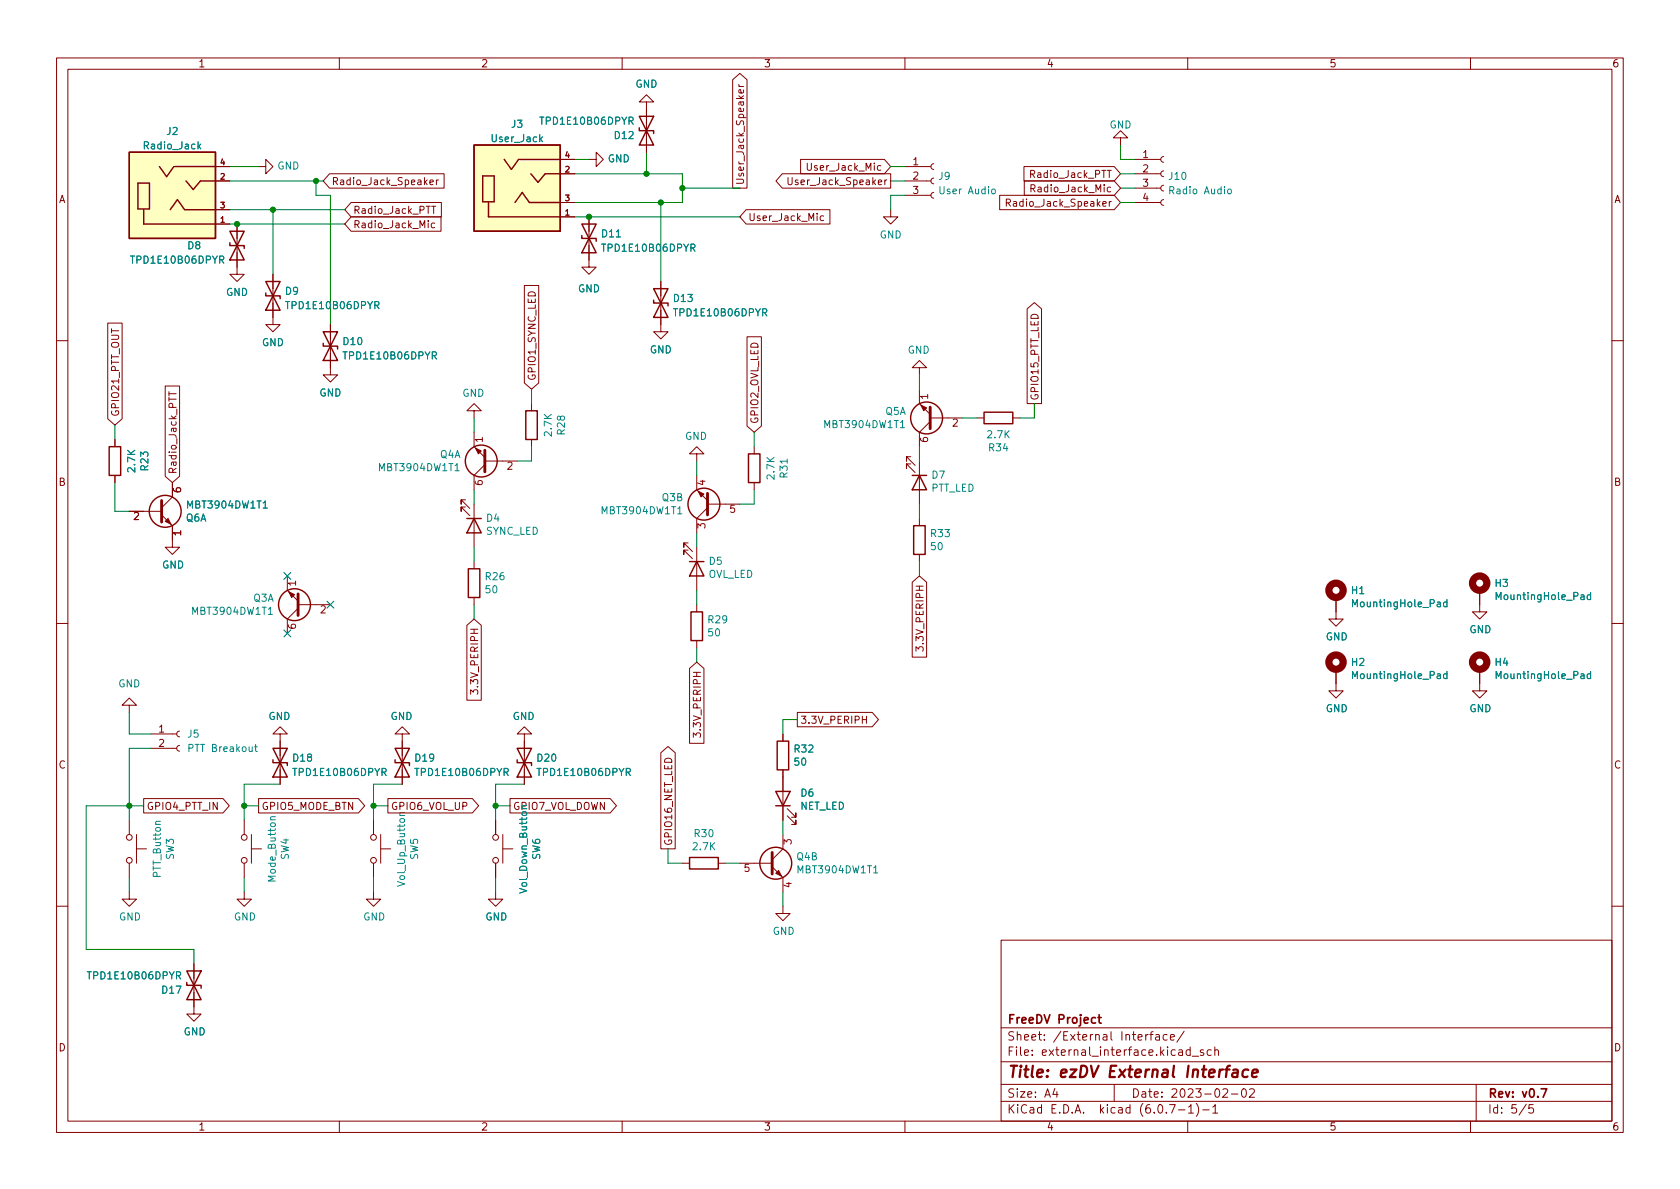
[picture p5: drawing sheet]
<svg xmlns="http://www.w3.org/2000/svg" width="297mm" height="210mm" viewBox="0 0 297 210" stroke-linecap="round" stroke-linejoin="round" font-family="sans-serif">
<g fill="none" stroke="#840000" stroke-width=".18">
<path d="M10 10.2h277v190.1h-277zM12 12.2h273v186.1h-273zM60 10.2v2M110 10.2v2M114.3 18h1.3l-1.3-1.2-1.3 1.2h1.3v8.9M129.5 14.1l1.3-1.1 1.3 1.1v19.2h-2.6zM130.6 14.9l.3 .4M130.6 15.3h.9M131.4 15.9l.1 .4-.2 .1h-.6v-.5l.2-.1 .2 .6M160 10.2v2M210 10.2v2M260 10.2v2"/>
<path d="M38.1 39.6h2.5M38.1 32h2.5M38.1 37.1h2.5M38.1 29.5h2.5M41.9 39.6v8.9h1.3l-1.3 1.3-1.3-1.3h1.3M45.7 29.5h1.3v-1.3l1.3 1.3-1.3 1.2v-1.2M58.3 30.7h20.2v2.6h-20.2l-1.2-1.3zM62.1 35.8h15.9v2.5h-15.9l-1.1-1.2zM62.1 38.3h15.9v2.6h-15.9l-1.1-1.3zM76 32.2l.6-.1v-.2l-.4-.1-.2 .2 .1 .6h.5M76.3 36.5h.7M76.7 36.5v1.2"/>
<path d="M76.9 39.5l-.4-.1-.2 .3 .1 .5h.5M77.2 31.8v.9M77.5 31.8l-.3 .3M99.1 35.8h2.5M99.1 30.7h2.5M99.1 28.2h2.5M99.1 38.3h2.5M104.1 28.2h1.3v-1.3l1.3 1.3-1.3 1.3v-1.3M104.1 38.3v8.9h1.3l-1.3 1.3-1.2-1.3h1.2M131.9 37.1h14.8v2.5h-14.8l-1.1-1.3zM138.3 30.7h19.2v2.6h-19.2l-1.1-1.3zM139.3 31.4v1l.3 .3h.2l.3-.3v-1"/>
<path d="M141.6 28.2h14.8l1.1 1.3-1.1 1.2h-14.8zM142.7 28.9v1l.3 .2h.2l.3-.2v-1M145.6 38.2h-.3l-.3 .2 .1 .6h.5M157.5 37.1v1.2h1.2l-1.2 1.3-1.3-1.3h1.3M160 32h4.6M160 29.5h4.6M160 34.5h4.6M165.1 34l-.4 .2-.1 .3 .1 .4 .4 .1M165.1 31.5l-.4 .1-.1 .4 .1 .4 .4 .1M165.1 29l-.4 .1-.1 .4 .1 .3 .4 .2M176.7 34.5h20.3l1.1 1.3-1.1 1.3h-20.3zM177.9 35.9l.6-.1 .2-.2-.1-.3-.7-.1v1.3"/>
<path d="M178.2 35.9l.5 .6M181 29.5h16l1.1 1.2-1.1 1.3h-16zM181.1 32h15.9l1.1 1.3-1.1 1.2h-15.9zM182.3 33.3h.6l.1-.2-.1-.3-.6-.1v1.2M196.5 35.6l-.4 .3M198.1 24.4h1.3l-1.3-1.3-1.3 1.3h1.3v1.2M200.7 35.8h4.5M200.7 33.3h4.5M200.7 30.7h4.5M200.7 28.2h4.5M205.7 35.3l-.3 .1-.2 .4 .2 .4 .3 .1M205.7 32.8l-.3 .1-.2 .4 .2 .3 .3 .2"/>
<path d="M205.7 30.2l-.3 .2-.2 .3 .2 .4 .3 .1M205.7 27.7l-.3 .1-.2 .4 .2 .3 .3 .2M19 57.1h2.6v17l-1.3 1.1-1.3-1.1zM48.3 48.5v8.9h1.2l-1.2 1.3-1.3-1.3h1.3M58.4 57.4v8.9h1.3l-1.3 1.3-1.3-1.3h1.3M92.7 50.5h2.6v17.2l-1.3 1.1-1.3-1.1zM116.8 49.8v8.9h1.3l-1.3 1.2-1.2-1.2h1.2M132.1 59.6h2.5v15.7l-1.3 1.1-1.2-1.1zM181.6 54.6l1.3-1.1 1.3 1.1v16.8h-2.6zM10 60.2h2M20.3 77.7v1.3M29.2 68.3h2.6v15.9l-1.3 1.1-1.3-1.1z"/>
<path d="M29.9 69.3v.7M29.9 69.6h1.2M83.8 72.6h1.3l-1.3-1.2-1.3 1.2h1.3v1.3M83.8 76.4v2.6l1.9 1.9M94 71.4v1.2M94 77.7v1.3M133.3 79v1.3M162.6 65h1.2l-1.2-1.3-1.3 1.3h1.3v1.3M162.6 68.8v2.6l1.9 1.9M164.5 73.9h5.7M164.5 74.5l-1.9 1.9v2.6M172.7 73.9h1.3"/>
<path d="M179.1 73.9h1.2M285 60.2h2M20.3 84.1v1.2M22.9 90.4h5.7M28.6 91.1l1.9 1.9v3.8h1.2l-1.2 1.2-1.3-1.2h1.3M30.5 85.3v2.6l-1.9 1.9M82.3 88.4h-.8v.7v-.7l1.6 1.5M82.3 89.7h-.8v.7v-.7l1.6 1.5M83.8 89.1v7.7M83.8 99.3v1.3M85.7 82.2l-1.9 1.9v2.5M85.7 81.5h5.7"/>
<path d="M121.7 96h-.8v.8v-.8l1.5 1.5M121.7 97.3h-.8v.7v-.7l1.5 1.5M123.2 80.3h1.3l-1.3-1.3-1.3 1.3h1.3v1.2M123.2 84.1v2.5l1.9 1.9M123.2 96.8v7.6M125.1 89.1h5.7M125.1 89.8l-1.9 1.9v2.5M133.3 85.3v1.3M161 80.8h-.7v.7v-.7l1.5 1.5M161 82h-.7v.8v-.8l1.5 1.6M162.6 81.5v7.6M162.6 91.7v1.3"/>
<path d="M162.6 98v1.3M10 110.2h2M50.8 101.8v2.6l1.9 1.9M52.7 106.9h5.7M52.7 107.6l-1.9 1.9v2.5M82.5 110.6l1.3-1.1 1.3 1.1v13.2h-2.6zM83.8 105.7v1.2M121.9 118.2l1.3-1.1 1.3 1.1v13.2h-2.6zM123.2 106.9v1.3M123.2 113.3v1.2M161.3 103l1.3-1.2 1.2 1.2v13.2h-2.5zM162 115.1v-.7l.4 .4 .2-.4h.5l.1 .2-.1 .5"/>
<path d="M236.2 118.4v3.8h1.3l-1.3 1.2-1.3-1.2h1.3M236.2 105.7v3.8h1.3l-1.3 1.2-1.3-1.2h1.3M261.6 118.4v3.8h1.3l-1.3 1.2-1.3-1.2h1.3M261.6 104.4v3.8h1.3l-1.3 1.3-1.3-1.3h1.3M285 110.2h2M22.9 124.7h1.2l-1.2-1.3-1.3 1.3h1.3v1.3M26.7 132.3h4.5M26.7 129.8h4.5M31.7 131.8l-.3 .2-.2 .3 .2 .4 .3 .1M31.7 129.3l-.3 .1-.2 .4 .2 .3 .3 .2M49.5 129.8h1.3l-1.3-1.3-1.2 1.3h1.2v8.9M71.1 129.8h1.3l-1.3-1.3-1.3 1.3h1.3v8.9"/>
<path d="M83.2 122.8v-.8l.5 .4 .1-.4h.6l.1 .2-.1 .6M92.7 129.8h1.3l-1.3-1.3-1.3 1.3h1.3v8.9M116.8 133.1l1.3-1.1 1.3 1.1v17h-2.6zM122.6 130.4v-.8l.5 .4 .1-.3h.5l.2 .1-.2 .6M138.4 129.8v1.3M138.4 136.1v8.9M141 126h13.2l1.1 1.2-1.1 1.3h-13.2zM152.5 127.2h.7M153.2 126.6v1.3M22.9 157.7v1.3h1.2l-1.2 1.3-1.3-1.3h1.3M22.9 145v2.6M22.9 152.6v2.6"/>
<path d="M24.1 150.1h1.8M24.1 147.6v5M25.4 141.2h14l1.1 1.3-1.1 1.3h-14zM43.2 157.7v1.3h1.2l-1.2 1.3-1.3-1.3h1.3M43.2 145v2.6M43.2 152.6v2.6M44.4 150.1h1.8M44.4 147.6v5M45.7 141.2h17.7l1.1 1.3-1.1 1.3h-17.7zM66 157.7v1.3h1.3l-1.3 1.3-1.2-1.3h1.2M66 145v2.6M66 152.6v2.6"/>
<path d="M67.3 150.1h1.8M67.3 147.6v5M68.6 141.2h14.9l1.1 1.3-1.1 1.3h-14.9zM87.6 157.7v1.3h1.3l-1.3 1.3-1.2-1.3h1.2M87.6 145v2.6M87.6 152.6v2.6M88.9 150.1h1.8M88.9 147.6v5M90.2 141.2h17.7l1.1 1.3-1.1 1.3h-17.7zM120.6 152.6h1.3M127 152.6h1.3M130.8 152.6h5.7"/>
<path d="M136.5 153.3l1.9 1.9v2.5M138.4 147.6v2.5l-1.9 1.9M139.2 144.3l1.5 1.5v-.8v.8h-.7M139.2 143l1.5 1.5v-.7v.7h-.7M10 160.2h2M34.3 170.4v8.9h1.3l-1.3 1.3-1.3-1.3h1.3M138.4 160.3v1.2h1.3l-1.3 1.3-1.2-1.3h1.2M177 166.3h108v32h-108zM285 160.2h2M60 198.3v2M110 198.3v2M160 198.3v2"/>
<path d="M177 194.8h108M177 191.8h108M177 187.8h108M177 181.8h108M186.5 192.5l-.4 1h1M186.9 193v1M197 191.8v3M203 182.9l-.3 .1-.1 .2M203.3 182.9h.6M203.9 182.4l-.4 .2v1.3M204.4 183h.5l.1 .9M205 183.3l-.5 .1a.29 .29 0 0 0-.2 .2 .29 .29 0 0 0 .2 .3h.5"/>
<path d="M206.4 183l-.5-.1-.3 .3v.4l.2 .3h.6M206.8 195.3h1l-.7 1.5M206.9 183.4l.7-.1v-.3l-.5-.1-.2 .2 .1 .8h.6M208.4 196.3h1.1M209.4 182.4l-1.3 1.9M210 198.3v2M210.1 195.8l.5-.5v1.5M210.1 196.8h.9M210.4 185.7l-.4-.1-.3 .3v.4l.2 .3h.5M210.4 185.1v1.5M210.8 186.8h1.1M211.5 195.1a1.72 1.72 0 0 1 0 2.3"/>
<path d="M212.6 196.3h1.2M212.8 185.7l-.4-.1-.2 .2 .1 .3 .5 .1v.4h-.6M214.1 185.7l-.4-.1-.3 .3v.4l.2 .3h.5M214.4 195.8l.5-.5v1.5M214.4 196.8h.9M214.8 185.8l.2-.2 .4 .1v.9M214.8 185.1v1.5M216.2 192.7l.6-.2 .2 .2 .1 .3-1 1h1M217.7 193.5h1.2M219.7 192.6l.2-.1a.81 .81 0 0 1 .5 .7 .81 .81 0 0 1-.3 .8h-.1a.81 .81 0 0 1-.6-.6 .81 .81 0 0 1 .3-.8zM220.9 192.7l.6-.2 .2 .2 .1 .3-.9 1h.9M260 198.3v2"/>
<path d="M261 191.8v6.5M269.9 195.3l-1.3 1.9M271.1 195.3h-.7l-.1 .7 .2-.1 .5 .1 .2 .2-.1 .5-.2 .1-.6-.1"/>
<circle cx="22.9" cy="148.1" r=".51"/>
<circle cx="22.9" cy="152.1" r=".51"/>
<circle cx="43.2" cy="148.1" r=".51"/>
<circle cx="43.2" cy="152.1" r=".51"/>
<circle cx="66" cy="148.1" r=".51"/>
<circle cx="66" cy="152.1" r=".51"/>
<circle cx="87.6" cy="152.1" r=".51"/>
<circle cx="87.6" cy="148.1" r=".51"/>
</g>
<path d="M194.1 179.9h.6M194.3 179.4v1.3l.4 .2M193.7 180l-.4-.1-.3 .3v.4l.1 .3h.6M272.5 192.5h1l-.7 1.5" fill="none" stroke="#840000" stroke-width=".3"/>
<path d="M217.5 188.5l-.4 .1-.1 .1-.2 1.8M218 189.2l.3-.1 .5 .1v1.3M218.9 189.6l-.7 .1a.4 .4 0 0 0-.4 .3 .4 .4 0 0 0 .3 .5l.7-.1M220.7 189.2a.66 .66 0 0 0-1 .3v.6l.1 .3 .2 .1 .6-.1M221.4 189.8l1-.2-.1-.4-.1-.1-.6 .1-.2 1 .2 .3 .6-.1" fill="none" stroke="#840000" stroke-width=".4"/>
<g fill="none" stroke="#840000" stroke-width=".25">
<path d="M22.9 26.9h15.2v15.3h-15.2zM24.4 32.4h2v4.6h-2zM25.4 37.1v2.5h12.7M28.2 29.5l1.3 1.7 1.2-1.7M30.1 37.1l1.3-1.8 1.2 1.8h5.5M30.9 29.5h7.2M32.9 32l1.3 1.5 1.2-1.5h2.7M83.8 25.6h15.3v15.3h-15.3zM85.3 31.1h2.1v4.6h-2.1zM86.4 35.8v2.5h12.7M89.2 28.2l1.2 1.8 1.3-1.8M91.1 35.8l1.2-1.8 1.3 1.8h5.5"/>
<path d="M91.8 28.2h7.3M93.9 30.7l1.2 1.6 1.3-1.6h2.7M102.9 39.6h2.5l-2.5 5.1h2.5zM113 22.6v.5h2.6v.5M113 20.6l2.6 5h-2.6l2.6-5zM40.6 42.9v.5h2.6v.5M40.6 40.9h2.6l-2.6 5.1h2.6zM47 51.8v.5h2.5v.5M47 49.8h2.5l-2.5 5.1h2.5zM57.1 58.7h2.6l-2.6 5h2.6zM102.9 41.7v.5h2.5v.5M115.6 53.1v.5h2.5v.5"/>
<path d="M115.6 51h2.5l-2.5 5.1h2.5zM19.3 79h2v5.1h-2zM57.1 60.7v.5h2.6v.5M93 72.6h2v5.1h-2zM174 72.9h5.1v2h-5.1zM82.5 91.7h2.6M83.8 91.7l1.3 2.5h-2.6zM121.9 99.3h2.6M123.2 99.3l1.3 2.5h-2.6zM132.3 80.3h2.1v5h-2.1zM161.3 84.1h2.5M161.5 93h2.1v5h-2.1z"/>
<path d="M162.6 84.1l1.2 2.5h-2.5zM82.8 100.6h2v5.1h-2zM122.2 108.2h2v5.1h-2zM48.3 134.4v.5h2.5v.5M48.3 132.3h2.5l-2.5 5.1h2.5zM69.8 134.4v.5h2.6v.5M69.8 132.3h2.6l-2.6 5.1h2.6zM91.4 134.4v.5h2.6v.5M91.4 132.3h2.6l-2.6 5.1h2.6zM137.2 139.9h2.5l-1.3 2.6zM137.4 131.1h2v5h-2zM121.9 151.6h5.1v2.1h-5.1z"/>
<path d="M137.2 142.5h2.5M33 173.7v.5h2.6v.5M33 171.7l2.6 5.1h-2.6l2.6-5.1z"/>
<circle cx="163.8" cy="73.9" r="2.82"/>
<circle cx="29.2" cy="90.4" r="2.82"/>
<circle cx="85.1" cy="81.5" r="2.82"/>
<circle cx="124.5" cy="89.1" r="2.82"/>
<circle cx="52.1" cy="106.9" r="2.82"/>
<circle cx="137.2" cy="152.6" r="2.82"/>
</g>
<g fill="none" stroke="#008484" stroke-width=".18">
<path d="M35.1 25.8l.4 .5M35.5 25.5l-.5 .5M175.4 33.5l.2-.1 .3 .1 .1 .5-.1 .2-.3 .1-.2-.1zM217.1 33.5l.2-.1 .4 .1v.5l-.1 .2-.3 .1-.2-.1zM159.2 75.6h.7M46.5 89.8h.8M80.5 83.2h.7M119.8 90.9h.8M47.4 108.6h.8M255.8 119.2h-.3l-.3 .2 .1 .5h.5M255.8 106.5h-.3l-.3 .2 .1 .5h.5M255.8 106v1.3"/>
<path d="M255.8 118.7v1.3M281.2 105.2h-.3l-.3 .2 .1 .6h.5M281.2 119.2h-.3l-.3 .2 .1 .5h.5M281.2 104.8v1.2M281.2 118.7v1.3M45 132.1h.5M45.2 131.6v1.1l.3 .2M48.7 144.4l-.8 .1-.1 .3 .2 .2M71.5 143.7h-.7l-.1 .3 .1 .2M154.5 154.4h.7"/>
</g>
<path d="M85.7 79.6v3.8M164.5 72v3.8M28.6 88.5v3.8M125.1 87.2v3.9M52.7 105v3.8M136.5 150.7v3.9" fill="none" stroke="#840000" stroke-width=".51"/>
<g fill="#840000" stroke="#840000" stroke-width=".18">
<path d="M137.2 154.4l.5-.5 .5 1z"/>
<path d="M51.1 104.6l1 .6-.5 .5z"/>
<path d="M29.2 92.2l.5-.5 .5 1z"/>
<path d="M84.1 79.2l1 .6-.5 .5z"/>
<path d="M162.8 71.6l1 .5-.5 .5z"/>
<path d="M123.4 86.9l1.1 .5-.5 .5z"/>
</g>
<g fill="#ffffc2" stroke="#ffffc2" stroke-width=".18">
<path d="M22.9 26.9h15.2v15.3h-15.2z"/>
<path d="M83.8 25.6h15.3v15.3h-15.3z"/>
</g>
<g fill="none" stroke="#840000" stroke-width="1.3">
<circle cx="236.2" cy="104.4" r="1.27"/>
<circle cx="236.2" cy="117.1" r="1.27"/>
<circle cx="261.6" cy="117.1" r="1.27"/>
<circle cx="261.6" cy="103.1" r="1.27"/>
</g>
<g fill="none" stroke="#008400" stroke-width=".18">
<path d="M40.6 29.5h5.1M40.6 32h16.5M40.6 37.1h20.4M40.6 39.6h20.4M48.3 37.1v11.4M55.9 32v2.5h2.5v22.9M101.6 38.3h29.2M101.6 28.2h2.5M101.6 30.7h19v5.1h-19M114.3 26.9v3.8M116.8 35.8v14M120.6 33.3h10.2"/>
<path d="M157.5 29.5h2.5M157.5 32h2.5M160 34.5h-2.5v2.6M198.1 33.3h2.6M198.1 25.6v2.6h2.6M198.1 30.7h2.6M198.1 35.8h2.6M20.3 75.2v2.5M83.8 73.9v2.5M94 79v2.5h-2.6M94 68.8v2.6M133.3 76.4v2.6"/>
<path d="M162.6 66.3v2.5M162.6 79v2.5M170.2 73.9h2.5M182.9 71.4v2.5h-2.6M20.3 85.3v5.1h2.6M83.8 86.6v2.5M83.8 96.8v2.5M123.2 81.5v2.6M123.2 94.2v2.6M133.3 86.6v2.5h-2.5M162.6 89.1v2.6M162.6 99.3v2.5"/>
<path d="M83.8 106.9v2.6M123.2 104.4v2.5M123.2 114.5v2.6M22.9 126v3.8h3.8M26.7 132.3h-3.8v12.7M49.5 138.7h-6.3v6.3M71.1 138.7h-5.1v6.3M92.7 138.7h-5.1v6.3M141 127.2h-2.6v2.6M22.9 155.2v2.5M25.4 142.5h-10.2v25.4h19.1v2.5M43.2 142.5h2.5"/>
<path d="M43.2 155.2v2.5M66 142.5h2.6M66 155.2v2.5M87.6 155.2v2.5M87.6 142.5h2.6M118.1 150.1v2.5h2.5M128.3 152.6h2.5M138.4 145v2.6M138.4 157.7v2.6"/>
</g>
<path d="M50.2 101.2l1.2 1.3M50.2 111.4l1.2 1.2M51.4 101.2l-1.2 1.3M51.4 111.4l-1.2 1.2M57.8 106.3l1.2 1.2M59 106.3l-1.2 1.2" fill="none" stroke="#000084" stroke-width=".18"/>
<g fill="#008400" stroke="#008400" stroke-width=".18">
<circle cx="55.9" cy="32" r=".46"/>
<circle cx="48.3" cy="37.1" r=".46"/>
<circle cx="41.9" cy="39.6" r=".46"/>
<circle cx="116.8" cy="35.8" r=".46"/>
<circle cx="104.1" cy="38.3" r=".46"/>
<circle cx="114.3" cy="30.7" r=".46"/>
<circle cx="120.6" cy="33.3" r=".46"/>
<circle cx="87.6" cy="142.5" r=".46"/>
<circle cx="22.9" cy="142.5" r=".46"/>
<circle cx="43.2" cy="142.5" r=".46"/>
<circle cx="66" cy="142.5" r=".46"/>
</g>
<text font-size="2.8" fill="#840000" x="178" y="190.6">Title: ezDV External Interface</text>
<g font-size="2.1" fill="#840000">
<text x="178" y="184">Sheet: /External Interface/</text>
<text x="178" y="181">FreeDV Project</text>
<text x="178" y="186.7">File: external_interface.kicad_sch</text>
<text x="178" y="196.9">KiCad E.D.A. kicad (6.0.7-1)-1</text>
<text x="178" y="194.1">Size: A4</text>
<text x="200" y="194.1">Date: 2023-02-02</text>
<text x="263" y="194.1">Rev: v0.7</text>
<text x="263" y="196.9">Id: 5/5</text>
</g>
<g font-size="1.8" fill="#840000">
<text x="35" y="11.9">1</text>
<text x="85" y="11.9">2</text>
<text x="135" y="11.9">3</text>
<text x="185" y="11.9">4</text>
<text x="235" y="11.9">5</text>
<text x="285" y="11.9">6</text>
<text x="161.4" y="29.2">1</text>
<text x="202.1" y="27.9">1</text>
<text x="10.3" y="35.9">A</text>
<text x="58.6" y="32.7">Radio_Jack_Speaker</text>
<text x="131.5" y="32.8" transform="rotate(-90 131.5 32.8)">User_Jack_Speaker</text>
<text x="140.3" y="32.7">User_Jack_Speaker</text>
<text x="143.3" y="30.2">User_Jack_Mic</text>
<text x="161.4" y="31.7">2</text>
<text x="161.4" y="34.3">3</text>
<text x="182.5" y="31.5">Radio_Jack_PTT</text>
<text x="182.9" y="34">Radio_Jack_Mic</text>
<text x="202.1" y="30.5">2</text>
<text x="202.1" y="33">3</text>
<text x="202.1" y="35.6">4</text>
<text x="285.3" y="35.9">A</text>
<text x="62.4" y="37.8">Radio_Jack_PTT</text>
<text x="62.4" y="40.3">Radio_Jack_Mic</text>
<text x="132.2" y="39.1">User_Jack_Mic</text>
<text x="179" y="36.5">Radio_Jack_Speaker</text>
<text x="94.7" y="67.4" transform="rotate(-90 94.7 67.4)">GPIO1_SYNC_LED</text>
<text x="164.1" y="70.6" transform="rotate(-90 164.1 70.6)">1</text>
<text x="183.6" y="70.9" transform="rotate(-90 183.6 70.9)">GPIO15_PTT_LED</text>
<text x="21" y="73.7" transform="rotate(-90 21 73.7)">GPIO21_PTT_OUT</text>
<text x="134.1" y="75" transform="rotate(-90 134.1 75)">GPIO2_OVL_LED</text>
<text x="168.4" y="75.4">2</text>
<text x="31.2" y="83.9" transform="rotate(-90 31.2 83.9)">Radio_Jack_PTT</text>
<text x="85.3" y="78.2" transform="rotate(-90 85.3 78.2)">1</text>
<text x="89.7" y="83.1">2</text>
<text x="164.1" y="78.2" transform="rotate(-90 164.1 78.2)">6</text>
<text x="10.3" y="85.9">B</text>
<text x="32" y="87.1" transform="rotate(-90 32 87.1)">6</text>
<text x="85.3" y="85.8" transform="rotate(-90 85.3 85.8)">6</text>
<text x="124.7" y="85.8" transform="rotate(-90 124.7 85.8)">4</text>
<text x="285.3" y="85.9">B</text>
<text x="23.6" y="91.9">2</text>
<text x="32" y="94.7" transform="rotate(-90 32 94.7)">1</text>
<text x="124.7" y="93.5" transform="rotate(-90 124.7 93.5)">3</text>
<text x="129" y="90.7">5</text>
<text x="52.3" y="103.6" transform="rotate(-90 52.3 103.6)">1</text>
<text x="52.3" y="111.2" transform="rotate(-90 52.3 111.2)">6</text>
<text x="56.7" y="108.5">2</text>
<text x="163.3" y="114.5" transform="rotate(-90 163.3 114.5)">3.3V_PERIPH</text>
<text x="84.5" y="122.1" transform="rotate(-90 84.5 122.1)">3.3V_PERIPH</text>
<text x="28.1" y="129.5">1</text>
<text x="123.9" y="129.7" transform="rotate(-90 123.9 129.7)">3.3V_PERIPH</text>
<text x="141.4" y="128">3.3V_PERIPH</text>
<text x="10.3" y="135.9">C</text>
<text x="28.1" y="132.1">2</text>
<text x="285.3" y="135.9">C</text>
<text x="25.9" y="143.2">GPIO4_PTT_IN</text>
<text x="46.2" y="143.2">GPIO5_MODE_BTN</text>
<text x="69.1" y="143.2">GPIO6_VOL_UP</text>
<text x="118.8" y="149.6" transform="rotate(-90 118.8 149.6)">GPIO16_NET_LED</text>
<text x="140" y="149.3" transform="rotate(-90 140 149.3)">3</text>
<text x="131.6" y="154.2">5</text>
<text x="140" y="157" transform="rotate(-90 140 157)">4</text>
<text x="10.3" y="185.9">D</text>
<text x="285.3" y="185.9">D</text>
<text x="35" y="199.9">1</text>
<text x="85" y="199.9">2</text>
<text x="135" y="199.9">3</text>
<text x="185" y="199.9">4</text>
<text x="235" y="199.9">5</text>
<text x="285" y="199.9">6</text>
</g>
<g font-size="1.8" fill="#008484">
<text x="112.3" y="15.5">GND</text>
<text x="29.5" y="23.9">J2</text>
<text x="90.5" y="22.6">J3</text>
<text x="95.8" y="22">TPD1E10B06DPYR</text>
<text x="196.2" y="22.7">GND</text>
<text x="25.6" y="26.4">Radio_Jack</text>
<text x="49" y="30">GND</text>
<text x="87" y="25.1">User_Jack</text>
<text x="107.4" y="28.7">GND</text>
<text x="108.7" y="24.6">D12</text>
<text x="166" y="31.8">J9</text>
<text x="166.3" y="34.3">User Audio</text>
<text x="206.7" y="31.8">J10</text>
<text x="207" y="34.3">Radio Audio</text>
<text x="106.5" y="42">D11</text>
<text x="23.5" y="46.6">TPD1E10B06DPYR</text>
<text x="33.2" y="44.1">D8</text>
<text x="106.8" y="44.5">TPD1E10B06DPYR</text>
<text x="155.5" y="42.2">GND</text>
<text x="39.9" y="52.3">GND</text>
<text x="50.5" y="52.1">D9</text>
<text x="102.2" y="51.7">GND</text>
<text x="119.2" y="53.4">D13</text>
<text x="50.9" y="54.7">TPD1E10B06DPYR</text>
<text x="119.5" y="55.9">TPD1E10B06DPYR</text>
<text x="46.3" y="61.2">GND</text>
<text x="60.8" y="61">D10</text>
<text x="61.1" y="63.5">TPD1E10B06DPYR</text>
<text x="114.9" y="62.5">GND</text>
<text x="160.5" y="62.5">GND</text>
<text x="56.5" y="70.1">GND</text>
<text x="81.7" y="70.1">GND</text>
<text x="97.6" y="77" transform="rotate(-90 97.6 77)">2.7K</text>
<text x="99.9" y="76.8" transform="rotate(-90 99.9 76.8)">R28</text>
<text x="121.1" y="77.8">GND</text>
<text x="146" y="75.7">MBT3904DW1T1</text>
<text x="156.5" y="73.4">Q5A</text>
<text x="174.7" y="77.5">2.7K</text>
<text x="23.9" y="83.4" transform="rotate(-90 23.9 83.4)">2.7K</text>
<text x="26.2" y="83.2" transform="rotate(-90 26.2 83.2)">R23</text>
<text x="67.2" y="83.3">MBT3904DW1T1</text>
<text x="77.8" y="81">Q4A</text>
<text x="174.9" y="79.8">R34</text>
<text x="33.3" y="89.9">MBT3904DW1T1</text>
<text x="117.1" y="88.6">Q3B</text>
<text x="136.9" y="84.7" transform="rotate(-90 136.9 84.7)">2.7K</text>
<text x="139.2" y="84.4" transform="rotate(-90 139.2 84.4)">R31</text>
<text x="164.6" y="86.9">PTT_LED</text>
<text x="164.8" y="84.6">D7</text>
<text x="32.9" y="92.2">Q6A</text>
<text x="85.9" y="94.6">SYNC_LED</text>
<text x="86" y="92.2">D4</text>
<text x="106.6" y="90.9">MBT3904DW1T1</text>
<text x="164.6" y="95">R33</text>
<text x="28.6" y="100.5">GND</text>
<text x="125.4" y="99.9">D5</text>
<text x="164.6" y="97.3">50</text>
<text x="44.8" y="106.4">Q3A</text>
<text x="85.9" y="102.6">R26</text>
<text x="85.9" y="104.9">50</text>
<text x="125.2" y="102.2">OVL_LED</text>
<text x="239" y="105">H1</text>
<text x="239.5" y="107.4">MountingHole_Pad</text>
<text x="264.4" y="103.8">H3</text>
<text x="264.9" y="106.1">MountingHole_Pad</text>
<text x="34.2" y="108.7">MBT3904DW1T1</text>
<text x="125.3" y="110.2">R29</text>
<text x="125.3" y="112.5">50</text>
<text x="234.4" y="113.2">GND</text>
<text x="259.8" y="112">GND</text>
<text x="239" y="117.7">H2</text>
<text x="264.4" y="117.7">H4</text>
<text x="20.9" y="121.5">GND</text>
<text x="234.4" y="125.9">GND</text>
<text x="239.5" y="120.1">MountingHole_Pad</text>
<text x="259.8" y="125.9">GND</text>
<text x="264.9" y="120.1">MountingHole_Pad</text>
<text x="33.2" y="130.4">J5</text>
<text x="47.4" y="127.3">GND</text>
<text x="69" y="127.3">GND</text>
<text x="90.6" y="127.3">GND</text>
<text x="33.6" y="133">PTT Breakout</text>
<text x="51.9" y="134.7">D18</text>
<text x="52.2" y="137.2">TPD1E10B06DPYR</text>
<text x="73.5" y="134.7">D19</text>
<text x="73.8" y="137.2">TPD1E10B06DPYR</text>
<text x="95" y="134.7">D20</text>
<text x="95.3" y="137.2">TPD1E10B06DPYR</text>
<text x="140.5" y="133.1">R32</text>
<text x="140.5" y="135.4">50</text>
<text x="90.6" y="143.2">GPIO7_VOL_DOWN</text>
<text x="141.4" y="143.2">NET_LED</text>
<text x="141.6" y="140.9">D6</text>
<text x="122.8" y="148">R30</text>
<text x="28.4" y="155.1" transform="rotate(-90 28.4 155.1)">PTT_Button</text>
<text x="30.7" y="152" transform="rotate(-90 30.7 152)">SW3</text>
<text x="48.7" y="155.8" transform="rotate(-90 48.7 155.8)">Mode_Button</text>
<text x="51.1" y="152" transform="rotate(-90 51.1 152)">SW4</text>
<text x="73.9" y="152" transform="rotate(-90 73.9 152)">SW5</text>
<text x="95.5" y="152" transform="rotate(-90 95.5 152)">SW6</text>
<text x="122.6" y="150.3">2.7K</text>
<text x="140.9" y="152.1">Q4B</text>
<text x="141.2" y="154.4">MBT3904DW1T1</text>
<text x="71.6" y="156.5" transform="rotate(-90 71.6 156.5)">Vol_Up_Button</text>
<text x="93.2" y="157.7" transform="rotate(-90 93.2 157.7)">Vol_Down_Button</text>
<text x="21" y="162.8">GND</text>
<text x="41.3" y="162.8">GND</text>
<text x="64.2" y="162.8">GND</text>
<text x="85.8" y="162.8">GND</text>
<text x="136.6" y="165.3">GND</text>
<text x="15.8" y="173.2">TPD1E10B06DPYR</text>
<text x="28.7" y="175.7">D17</text>
<text x="32.5" y="183.1">GND</text>
</g>
<g font-size="1.4" fill="#840000">
<text x="39" y="29.2">4</text>
<text x="99.9" y="27.9">4</text>
<text x="39" y="31.7">2</text>
<text x="99.9" y="30.5">2</text>
<text x="99.9" y="35.6">3</text>
<text x="39" y="39.4">1</text>
<text x="39" y="36.8">3</text>
<text x="99.9" y="38.1">1</text>
</g>
</svg>
